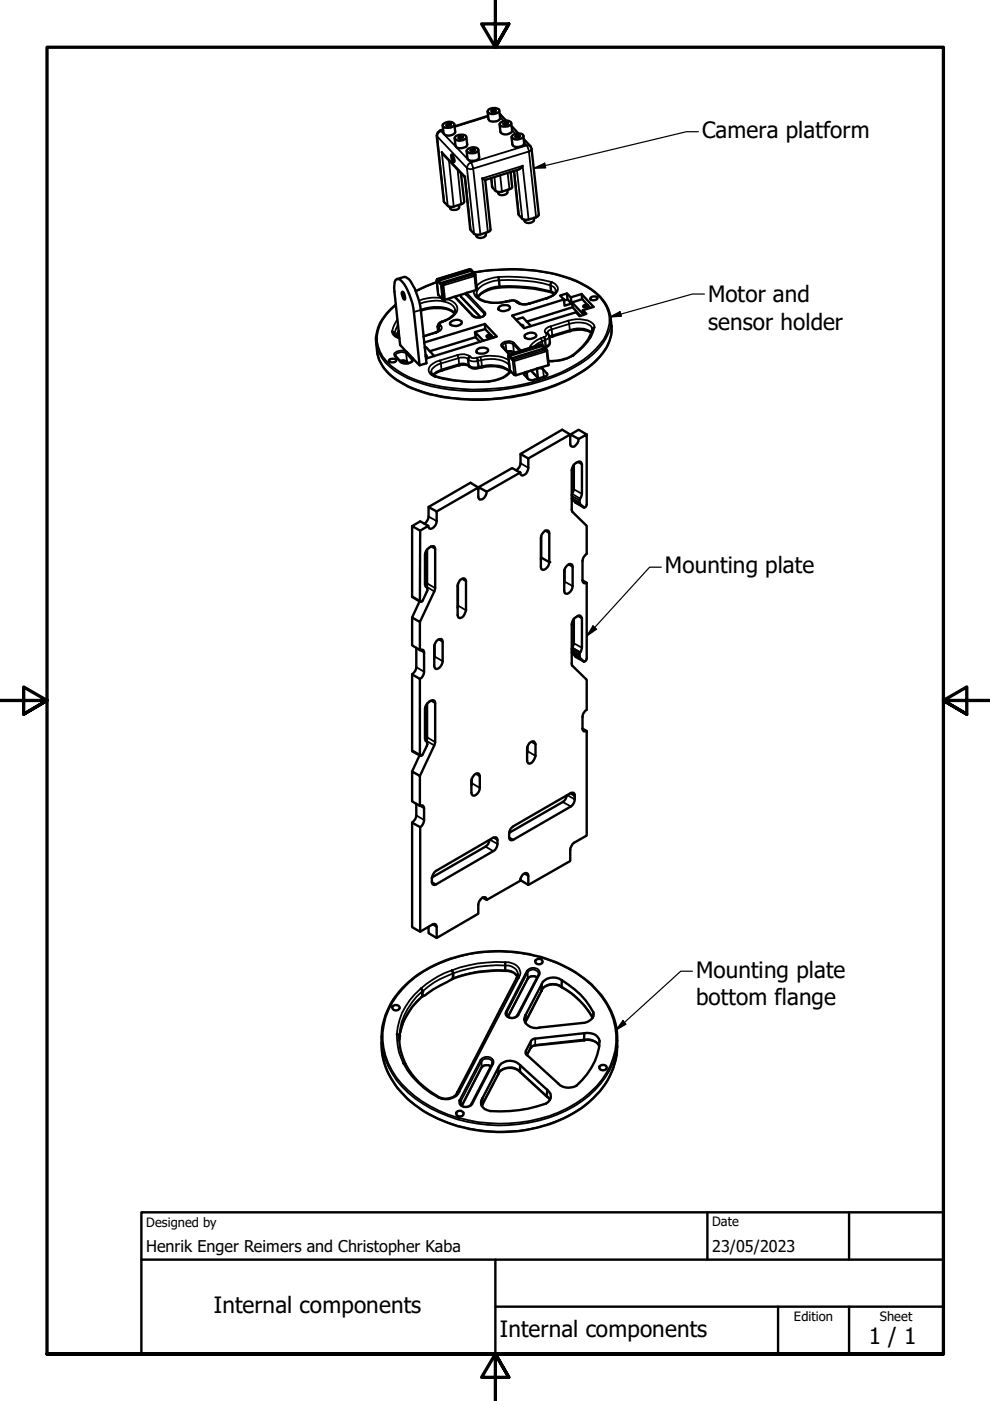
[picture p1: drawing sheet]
<svg xmlns="http://www.w3.org/2000/svg" width="210mm" height="297mm" viewBox="0 0 210 297" stroke-linecap="round" stroke-linejoin="round" font-family="sans-serif">
<!-- layer: Visible (ISO) -->
<g fill="none" stroke="#000" stroke-width=".51">
<path d="M92.6 28.8l1.5 13.9a2.5 2.5 0 0 0 1.3 1.2 5.8 5.8 0 0 0 2.7-.7l.3-.5-.7-5.9M93.3 27.7a.98 .98 0 0 0-.6 1.1M93.7 32.2l.2 .4 4.7 5M93.9 26.3a1.68 1.68 0 0 1 2.4 0 1.53 1.53 0 0 1-2.3 .5zM93.9 27.5l-.6 .2M94.7 26.3l.4-.1 .5 .1v.2l-.7 .2h-.3zM95.8 32.8h.1l.4 1 .1 .3-.2 .3-.4-.7-.2-.7zM96.3 26.3l.2 1.7a1.54 1.54 0 0 1-2.5 .2l-.1-1.6M96.7 28.8l.5-.2a2.06 2.06 0 0 1 1.6 .2l.1 .3a1.54 1.54 0 0 1-2.5 .2zM97.3 29l.6-.1 .2 .3a.56 .56 0 0 1-.9 0zM98.6 37.6l1.1 11a1.77 1.77 0 0 0 1.4 1.2 5.8 5.8 0 0 0 2.7-.7l.2-.4-1.1-10.6M98.6 37.5v.1"/>
<path d="M98.9 29.1l.2 1.6a1.65 1.65 0 0 1-2.4 .5l-.3-1.9M99.3 31.5a1.51 1.51 0 0 1 2.1 .2 1.54 1.54 0 0 1-2.5 .3zM99.7 31.9a.63 .63 0 0 1 1 0 .63 .63 0 0 1-1 0zM101.4 31.7l.2 1.6a1.58 1.58 0 0 1-2.5 .3l-.2-1.6M102.2 37.8l.7 .3M103.5 24.6l-7.1 2.2M103.7 23.2a2.24 2.24 0 0 1 2.1 0l.1 .2a1.54 1.54 0 0 1-2.5 .3zM104.3 23.4l.6-.1 .2 .2a.56 .56 0 0 1-1 0zM105.9 23.4l.1 1.6a1.53 1.53 0 0 1-2.3 .5l-.3-1.8M106 24.2l.2 .2M106 26.1a1.79 1.79 0 0 1 2.3-.2l.1 .2a1.59 1.59 0 0 1-2.4 .5l-.1-.3zM106.1 24.3l1.2 1.3"/>
<path d="M106.7 26.2a.6 .6 0 0 1 1 .1l-.8 .2zM108.3 36.4l.3 3.2-.3 .4a5.8 5.8 0 0 1-2.6 .7l-.6-.2-.7-.8-.3-1.9M108.4 26.1l.2 1.6a1.53 1.53 0 0 1-2.5 .3l-.2-1.7M108.5 26.8l1.4 1.5M108.6 28.8a1.68 1.68 0 0 1 2.4 0 1.6 1.6 0 0 1-2.5 .3zM109.2 28.9a.63 .63 0 0 1 1 0 .63 .63 0 0 1-1 0zM110.8 35.2l-.2 .3-.6 .4-7.1 2.2M111 28.8l.1 1.6a1.53 1.53 0 0 1-2.5 .3l-.1-1.6M111.1 29.5l1.4 1.5M112.4 31l.3 .6 1.5 14.1a3.5 3.5 0 0 1-2.5 .9h-.4a1.77 1.77 0 0 1-1.4-1.1l-.9-9.3M84.2 59.2l1.5-.5a2.2 2.2 0 0 1 1.8 1.7l.4 .8 1.2 3.6 1.3 12.2-1.4 .5-4.2-4.4-1.2-11.3a4.8 4.8 0 0 1 .3-2.4l.2-.2a1.53 1.53 0 0 1 1.6 1l1.1 2.3 .8 2.8 1.4 12.2M92.6 59.8l-4.5 1.9"/>
<path d="M92.7 59.2l-.1 .2 .3 3.1a1.74 1.74 0 0 0 1.3 1l2.3-.6 3.9 4.1a1.93 1.93 0 0 0 2.3-.3M93 59.5l6.9-2.1 .6 .5-7 2.2zM97.4 43.4l-.1 .6a1.24 1.24 0 0 1-1.9 .2l-.1-.4M99.8 57.1h-.3l-6.8 2.1M99.8 57.1l1 1.1 .2 3.2-2.1 .7-.2 .3-.2-.1-1.7 .5-.2 .2M100 57.4l.1 .6M100.4 57.8a42 42 0 0 1 21.6 1.7 12.7 12.7 0 0 1 6.9 5.9 9.6 9.6 0 0 1-2.7 11.3 32.9 32.9 0 0 1-16.4 7.2 42.8 42.8 0 0 1-20.6-.9 15 15 0 0 1-8.2-5.5 10 10 0 0 1-.9-7.9 11.6 11.6 0 0 1 3.8-5M103.1 49.3a1.18 1.18 0 0 1-.8 1.1 1.18 1.18 0 0 1-1.3-.3l-.1-.3M105.7 58.7l.2 2.2M107.6 40.2v.6a1.13 1.13 0 0 1-1.1 .6 1.13 1.13 0 0 1-1-.7M113.2 46.2v.5a1.18 1.18 0 0 1-2.1-.1M117 59.8l-.3 .7 .1 1.3 .2 .2"/>
<path d="M82.5 76.2l.3-.1a1.08 1.08 0 0 1 1.2 .2v.2a1.14 1.14 0 0 1-1.6 0zM83.1 70.3l.4 .1 .2 .4M83.6 70.8l.3 .4 .7 .5M83.8 75.4l1.3 1.4a1.85 1.85 0 0 0 2.3-.4M84.5 70.2l-.5 1.1M84.9 76.6a1.4 1.4 0 0 1 1.7 .4M85.2 62l.1-.2 .2 .2 .3 .5 .1 .7-.1 .3-.3-.3zM89.2 65.9a8.7 8.7 0 0 1 6.7 .2l.5 .4M89.9 72.6l12.9-3.9 2.5 2.7-14.7 4.5-.4-.3M90 73.7l.4-.1 1.7 1.9M90.2 75.2l.2 .1v.3M92.4 79.8l-.2 .1"/>
<path d="M93.2 69.9l-.8 .6-2.6 .8M93.7 68.2a1.1 1.1 0 0 0-.9 1.1l.1 .9M93.7 68.2h.2M95.5 68.3a1.68 1.68 0 0 1 2.4 0 1.27 1.27 0 0 1-1.7 .8l-.7-.3-.1-.2zM96.5 65.8a2.66 2.66 0 0 1-2.1 2.1l-.7 .3M97.7 62.5v.4l4.2 4.3M100.8 71.5l-.1-1.1 1.8 1.8M100.8 71.5l-9.7 3M100.8 71.5l1 1M101 62.4a2.58 2.58 0 0 0 2.4 1.6 9.7 9.7 0 0 0 4.6-.2M101.1 75.9l.2 .4 .1 1.7M101.3 74a1.61 1.61 0 0 1 2.2 .2 1.6 1.6 0 0 1-2.5 .3z"/>
<path d="M101.4 78a2.31 2.31 0 0 1-2.3-.5l-.5-.2-1.3 .2-4.3 1.3-1.1 .8M101.4 78a7.6 7.6 0 0 1 6.7 .8M102.8 68.7l.1 1.1-2.2 .6M102.9 69.8l1.7 1.8M103.2 71.2a.69 .69 0 0 1 1 0l-.1 .2a.67 .67 0 0 1-1-.1zM106 64.9l.4-.1a1.58 1.58 0 0 1 1.7 .4 1.07 1.07 0 0 1-1.2 .8 1.33 1.33 0 0 1-1.3-.5zM106.5 73.4l1.5 1.7M107.6 74.6a1.38 1.38 0 0 1 1.4 .2M107.8 75.5l.3 3 .9 1 .4 .1 1.9-.6M107.9 75.2l-.1 .3M108 63.8l.1 .1M108 75.1l-.1 .1"/>
<path d="M108.1 75.5l6.9-2.2 .5 .5-6.9 2.1zM108.2 78.6l-.2 .4a8 8 0 0 1-6 1.9 29 29 0 0 1-10.1-1.3l-.3-.2-.2-.5M109.4 67.7l1.5-.4 1.7 1.8M110.4 68.9l.5 .1v.3M111.3 71a1.69 1.69 0 0 1 2.4 .1 1.55 1.55 0 0 1-2.5 .2zM111.6 78.9h.1M111.8 78.9v1.3M112.6 78.6l1.5 1.6M113.7 78.2l.2 .1v-.1l.1 1.9 .3 .1M114.2 78l.9 .3 .9 .9v.4l-.6 .3-2.5 .7-.9-.2-.9-1 .2-.4M114.2 78l-2.9 1M114.6 73.1l-6.6 2"/>
<path d="M114.7 73.1l.3 .1 1 1.1M115.1 73.3v.6M115.3 71.5l.3 .4v1.7M115.6 73.6l-.1 .1M116 74.3l.3 3.1-2.1 .6M116.1 70.6l.1 .3M116.2 70.8a2.78 2.78 0 0 1 .4 2 1.21 1.21 0 0 1-1 .8M117.5 62.3a29.8 29.8 0 0 0-13.1-1.1l-1.4 .5a3.1 3.1 0 0 0-1.7 1.3M117.9 61.6a2.33 2.33 0 0 1-2.1 1.6l-3.7 1.2a2.58 2.58 0 0 1-2.7-.6l-.4-.1-1 .1M119.6 63.5l-11 3.4 2.5 2.7 11-3.4 .8 .8 1.4-.5-.7-.7M119.6 63.7l.7-.2 .9 .9M120.2 62.2l.1 1.3"/>
<path d="M121 63l.2 1.4-1.5 .4-.1-1.3M121 63l-.8-.8-1.5 .5 .9 .8M121.3 64.1l.1 1 1.7 1.9M121.3 75.4h.2M121.4 65.1l-9.7 3.1M123.3 62.3l.1 1.1 1.8 1.9M123.3 62.3l-2.3 .7M123.3 62.3l2.6 2.8-2.3 .7M123.4 63.4l-2.1 .7 2.3 2.5M123.6 65.8l.1 1M123.7 64.8l.8-.2 .2 .3-.1 .2a.76 .76 0 0 1-1-.1zM125.2 63.1a.86 .86 0 0 1 1.5 .2 .94 .94 0 0 1-1.5 0z"/>
<path d="M125.4 70.5a5.6 5.6 0 0 0-4.6-.3l-4.3 1.4M126 69.4l-.2 .1a10.5 10.5 0 0 1-6.2 6.6l-1.3 .3-2 .1M103.4 80.9h.1M110.4 96.3v1.9a2.07 2.07 0 0 1-.9 1.5M112 97.2l8.9-5.1-1.7-1-8.8 5.2 1.6 .9a3.6 3.6 0 0 1-.5 3.2l-.7 .4-.4-.2-.1-.4M120.9 92.1v2l.3 .6a.98 .98 0 0 0 1.2-.7l.3-.9M121 92.1l-.1 .5M121.7 98.5v5.2l-.5 1.3M124.4 92.1l-1.7-1-1.7 1 1.7 1 1.7-1v14.9l-.4 .6-1.1-.9v-.6l.5-1.4v-6.2l-.3-.6a1.82 1.82 0 0 0-1.9 1.8v8.6l3.2 3.2v5.9a2.07 2.07 0 0 0-.9 1.5v4.1M87.4 111.6v14.9l1.8 1.1M89.1 112.5l1.7-1-1.7-1-1.7 1.1 1.7 .9-.1 14.9 .3 .2 .2-.1 1.1-2.3v-.6l-.4-.4-.1-.3v-6.2a1.96 1.96 0 0 1 1.9-1.9l.3 .6v8.3l-.2 .7-3.1 6.5-1.6-1 1.6-3.4M90.6 116.5v7.6l-.2 .3"/>
<path d="M90.9 107.5a3.5 3.5 0 0 1-.6 3.3l-.3 .2M92.6 108.4l8.8-5-1.6-1.1-8.9 5.2 1.7 .9v2.1a1.5 1.5 0 0 1-1.5 1.6l-.3-.6M101.4 103.4v1.9l.3 .6a1.52 1.52 0 0 0 1.5-1.6M101.5 103.3l-.1 .4M101.5 103.3l7.1-4.1 1.7 1-7.1 4.1zM114.7 113.7v4.5l1.8 1v-6.1l-.3-.6a.98 .98 0 0 0-1.3 .7l-.2 .9v6.1l.2 .6a1.5 1.5 0 0 0 1.6-1.6M114.7 118.2v.4M120.2 119.9l.6-.3 .5 .2 .1 4.5a1.5 1.5 0 0 1-1.5 1.5l-.3-.5v-4.1l.3-.9zM121.2 105.7a5.4 5.4 0 0 0 2.6 1.9M87.4 130.9v5.9l1.6 1v-5.9M88.3 137.3v4.2a2.07 2.07 0 0 1-.9 1.5M89 137.8l.4-.1 .5 .3v4.4a1.82 1.82 0 0 1-.9 1.5"/>
<path d="M90.3 124.4l.2 .1M92.1 136.7v2.9M92.6 135.9l.7-.4h.3l.2 .2 .1 4.5a1.5 1.5 0 0 1-1.6 1.6l-.2-.6v-4.1zM97.1 123.8l-.1 5M97.5 123l.7-.4 .5 .3 .1 .3v6.2l-.1 .4a1.31 1.31 0 0 1-1.4 1.2l-.3-.6v-6.1zM119.7 120.8l-.1 2.9M121.2 138.4a5.4 5.4 0 0 0 2.6 1.9M121.3 137.4l-.1 .3M121.7 131.2v5.2l-.4 1 1.7 1M123 138.4l-.1 .5M123 138.4l.4-1.1v-6.2l-.3-.6a1.97 1.97 0 0 0-1.9 1.9v8.6l3.2 3.1v6.4a1.82 1.82 0 0 0-.9 1.5v2.5M123.5 123l.3 .6h.6"/>
<path d="M123.5 123l.9 .6v16a.63 .63 0 0 1-.6 .7l-.9-.9v-.5l-1.7-1.1M87.4 143l1.6 .9v16.1l.2 .3 .3-.2 1-1.9 .1-.4-.2-.7M87.4 143v16.2l1.8 1.1M90.4 157.1l-.3-.5v-6.3a1.97 1.97 0 0 1 1.9-1.8l.3 .6v8.2l-.2 .7-3.1 6.5M90.4 157.1h-.1h.2M90.6 149.1v7.6l-.2 .4M111.8 158.4v1.3M112.3 157.5l.7-.4 .2 .1 .3 .6v2.5l-.1 .3a1.44 1.44 0 0 1-1.4 1.2l-.2-.5v-2.5v-.4zM123.5 154.5l.3 .6 .6-.1M123.5 154.5l.9 .5v22.2l-2.7 1.5a2.29 2.29 0 0 0-.8 1.5v2.3l-8.9 5.1-1.6-1v-.3M87.4 174.4v22.2l1.7 .9 2.6-1.5 .6-.1 .3 .6v2.4M87.4 174.4l1.7 1v22.1"/>
<path d="M87.4 163.6l1.6 .9v6.4l-1.6-1zM88.3 170.4v2.5a2.07 2.07 0 0 1-.9 1.5M89 160.1l-1.6 3.5M89 170.9l.4-.2 .5 .4v2.7a1.97 1.97 0 0 1-.8 1.6M100 165.1l-.1 1.4M100.5 164.3l.7-.4 .3 .1 .2 .3v2.8a1.5 1.5 0 0 1-1.5 1.5l-.3-.5v-2.5l.3-.8zM103.8 178.1a2.04 2.04 0 0 1-.9 1.4l-11.3 6.5M120.2 168.6a2.04 2.04 0 0 1-.9 1.4l-11.4 6.6M121 168.2l.9 .5a2.28 2.28 0 0 1-.9 2.3l-12.2 7-.6 .1a2.3 2.3 0 0 1 .6-2.9l12.2-7.1a.53 .53 0 0 1 .6 0 .53 .53 0 0 1 .3 .6M92.2 184.8l12.4-7.2 .6-.1a2.3 2.3 0 0 1-.6 3l-12.1 7-.7 .1a2.39 2.39 0 0 1 .4-2.8zM103.2 190.8l-.3-.6a1.62 1.62 0 0 0-1.5 1.6v1.9l-8.8 5.2-1.7-1v-1.4M112 187.6v-1.9l-.2-.5a1.41 1.41 0 0 0-1.5 1.5l-7.1 4.1-.9-.5"/>
<path d="M83.2 213.4a.91 .91 0 0 1 .9-.3 .91 .91 0 0 1 .7 .6 .82 .82 0 0 1-1 .5 .82 .82 0 0 1-.6-.8zM84.1 219.3l.4 .1 .1 .9M84.6 219.9a14.2 14.2 0 0 0 7.4 12.1 3.3 3.3 0 0 0 4.8 0l.2-.4M86 208.8a28.5 28.5 0 0 1 20.2-7.1 29.7 29.7 0 0 1 19.2 7 16 16 0 0 1 5.4 14.2 16.2 16.2 0 0 1-5.8 10.7 30.3 30.3 0 0 1-23.1 6.2 27.6 27.6 0 0 1-16.2-7.6 15.6 15.6 0 0 1-4.7-13.4 16 16 0 0 1 5-10zM89.2 209.6l.3 .6M89.5 211.3a13.6 13.6 0 0 0-4.9 9.2M89.5 210.2v1M89.5 211.2v.1M89.9 211.1l-.4 .2M95.8 205.7l.3 .7M96 207.5l-.3 .2M96.1 206.4l-.2 1.1-1.1 .7a19.1 19.1 0 0 0-4.6 2.8l-.7 .2"/>
<path d="M96.1 206.4l-.1 1.1M107.1 204v1.9M107.1 205.9a2.58 2.58 0 0 1 2.6 1.2M107.1 205.9a27.1 27.1 0 0 0-11.1 1.6M109.5 207.4l-12.5 24.2M109.9 206.6l-.4 .8M110 207.3l-.5 .1M111.4 215.2v1.3l-.1 .3M113.5 203.6a.85 .85 0 0 1 .9-.3 .85 .85 0 0 1 .7 .6 .87 .87 0 0 1-.8 .6 .87 .87 0 0 1-.8-.6zM113.9 207.2a1.43 1.43 0 0 0-2 .3l-4.2 8.1M114.2 206.5l-4.5 8.8a1.31 1.31 0 0 1-2.3-.3M114.8 210.1a2.85 2.85 0 0 1 3.8-1.1 17.4 17.4 0 0 1 7.1 6.8"/>
<path d="M114.8 210.1l-3.4 6.5M114.9 208.6l-.1 1.5M114.9 208.6l-3.5 6.6M119.1 207.8a17.1 17.1 0 0 1 6.7 6.8M119.1 207.8a2.89 2.89 0 0 0-4.2 .8M119.1 207.8v1.5M123.9 219.1l-.1 1.5M125.8 214.6a1.92 1.92 0 0 1-1.8 2.2l-9.6 1.1a2.57 2.57 0 0 1-3.3-1.8l.3-.9M125.8 214.6v.9M85.5 225.5l.5 .1M93.2 232.7l-.2 .1M97 235.6a.84 .84 0 0 1 1.3 .6 .85 .85 0 0 1-.8 .5 .85 .85 0 0 1-.8-.6z"/>
<path d="M97.4 231.4l-.4 .2M97.4 233.3l.3 .2v.7M102.2 234.3v.1M102.3 232.8l-.1 1.5M104.1 226.1a1.52 1.52 0 0 0-2.1 .3l-4.1 8M104.4 225.3l-4.5 8.9a1.31 1.31 0 0 1-2.3-.3M105.7 226.4v1.3l-3.5 6.6M105.7 226.4l-3.4 6.4M110.3 227.3a3 3 0 0 0-4.7 .5M110.3 225.9a2.87 2.87 0 0 0-4.6 .5M110.3 225.9v1.4M110.3 227.3l5.7 5.3"/>
<path d="M110.3 225.9l5.7 5.2M112.8 220.5l.7-.3 10.4-1.1a2.64 2.64 0 0 1 3.2 1.6 13.2 13.2 0 0 1-5.4 9.7 3.1 3.1 0 0 1-3.3-.7l-6.5-5.9a.69 .69 0 0 1-.4-1zM116 232.6l.6 .6M116 231.1a1.65 1.65 0 0 1-.2 2.9 29.2 29.2 0 0 1-11.9 1.6 1.83 1.83 0 0 1-1.6-2.8M116 231.1v1.5M123.8 220.6l-10.7 1.1-.6 .5-.8 1.5M123.8 220.6a2.79 2.79 0 0 1 3.3 1.2M127.1 226.1a.86 .86 0 0 1 .9-.3 .86 .86 0 0 1 .7 .6 .87 .87 0 0 1-.8 .5 .87 .87 0 0 1-.8-.5z"/>
</g>
<!-- layer: Visible Narrow (ISO) -->
<g fill="none" stroke="#000" stroke-width=".38">
<path d="M92.6 28.8l.1 .1M92.7 28.9l1.5 13.9M92.7 28.9l6.3 6.7 1.5 14M93.3 27.7l.2 .1a1.1 1.1 0 0 0-.8 1.1M94 27.7l-.5 .1 6.3 6.7M95.2 34l1 9.8M97 36l.8 7.3M99.5 34.7l.3-.2 .5 1.2a1.22 1.22 0 0 1-1.3-.1zM103.5 24.7l-7.1 2.2M104.2 37.7l.2 2M104.8 37.5l.3 3M106 24.2l.1 .1"/>
<path d="M106 24.9l.7 .7M106 37.1l.4 3.5M107.6 36.6l.4 3.5M108.6 27.6l.7 .8M109 36.2l1 9.4M109.6 36.1l1.1 10.3M111.1 30.3l.5 .5-11.8 3.7M112.5 31l-.5-.2h-.4l.2 .2 .3 1.1 .4-.1 .2-.4M92.6 59.4l.3 3.1M92.6 59.8l-4.4 2M92.7 59.2h.1M92.8 59.2l-.2 .3 .9 .9"/>
<path d="M92.8 59.2l.3 .3M93.5 60l.2 .1M94.9 43.6l-1.2-11.4 4.9 5.3 1.2 11.3M99.6 57.1h.2M99.6 57.1l.3 .3M99.6 57.1l-6.8 2.1M100.3 57.9l.2 .1v.2M100.5 58.2l.1 .3M100.5 58.2l.2 .2M100.5 57.8a39.8 39.8 0 0 1 22 2 11 11 0 0 1 6.5 6.5 8.2 8.2 0 0 1-2.8 7.8 29.1 29.1 0 0 1-13 6.8 43.2 43.2 0 0 1-24.8-.3 15.5 15.5 0 0 1-7.2-5 7.1 7.1 0 0 1 .7-8.8l2-2.2M100.5 58.2l-6.6 2M100.6 58.5l.3 3"/>
<path d="M100.6 58.5l-6.6 2M100.7 58.4l-.1 .1M100.7 58.1l-.2-.1 .3 .3M100.7 58.4l.3 3M100.8 58.2v.1M100.8 58.3l.3 3M100.8 58.3l-.1 .1M112.1 46.5l-1.3-11.3-8.6 2.6 1.2 11.4M113.7 46.1l-1.6-14-11.8 3.6 1.6 14M83.7 75.5h.2M83.7 75.5l1.2 1.3M84.3 67.7a4.9 4.9 0 0 0-1.1 3 2.01 2.01 0 0 0 1.5 1"/>
<path d="M84.4 68.8l-.8 2M84.5 70.1l-.5 1.2M84.8 76.4a1.76 1.76 0 0 1 1.5 .2M84.9 76.8h.2M86.2 74.6a2.22 2.22 0 0 0-2.6 .4l.1 .5M86.3 74.7l-.2 .2a1.62 1.62 0 0 0-2.3 .5M86.3 76.6v.2M86.3 76.6l.3 .4M87.4 76.4l-1.3-1.5 .2 1.7M87.5 75.9l-.2 .3 .1 .4M87.6 76.1v.2a1.96 1.96 0 0 1-2.7 .5M89 64.4a7.9 7.9 0 0 1 6.6 .1l.8 .8 .1 .5"/>
<path d="M89.2 65.6a8.1 8.1 0 0 1 6.8 .4l.4 .4M89.2 65.7l-1.4 .5M92.4 70.5h.1M92.5 70.5l-2.7 .9M93.1 69.6l.1 .3M93.1 69.6l-.1-.1v.7M93.1 69.6v.5M93.2 76.4a3.2 3.2 0 0 0-2.3 1.9 1.63 1.63 0 0 0 1.3 1.6 29.6 29.6 0 0 0 13 .7 5.3 5.3 0 0 0 3.1-1.8M93.2 76.4l.3 .7M93.3 68.9l-.1 .1-.2 .5-.2-.2M93.3 68.9l.2 .2M93.5 77.1a2.39 2.39 0 0 0-2.1 1.8"/>
<path d="M93.5 69.1a.76 .76 0 0 1 .1 .8 .76 .76 0 0 1-.7 .4l-.4 .2M93.5 69.1l-.4 .5M93.5 60.4l.1 .1M93.5 60.4l.3 3M93.5 77.1l.1 1.2M93.5 63.2a9.3 9.3 0 0 0-4.7 .5M93.6 78.3l-.1 .3M93.6 78.3l-1.1 .6-.7 .6M93.6 60.5l.3 3M93.6 60.5l.3 .1M93.7 60.1l-.2 .3M93.7 60.1l-.1 .4"/>
<path d="M93.7 60.1l.2 .1M93.9 60.6l.3 2.9M93.9 60.2v.4M93.9 60.2l.1 .3M94 60.5l-.1 .1M94 60.5l.4 3M94.4 67.9h.2M94.6 67.9l-1.1 .5-.2 .2v.3M94.8 63.4a2.16 2.16 0 0 1 2 2.9 4.4 4.4 0 0 1-2.2 1.6M96.3 62.9l3.9 4.1M97 75.3l.5-.1a2.61 2.61 0 0 1 2.1 .4M97 75.3l.2 .6"/>
<path d="M97 75.3l-3.8 1.1M97.2 75.9l.5-.1a1.74 1.74 0 0 1 1.5 .3M97.2 75.9l-3.7 1.2M97.2 75.9l.1 1.3M97.3 77.2v.3M97.3 77.2a2.34 2.34 0 0 1 2 .2M97.3 77.2l-3.7 1.1M97.7 62.9l4.2 4.3M98.6 62.3l4.1 4.4M98.9 62.1l3.9 4.1M99.2 76.1l.1 .1M99.2 76.1l.1 1.3"/>
<path d="M99.3 76.2l.3 .2a3.3 3.3 0 0 0 2.4 0M99.3 76.2l.1 1.4 .3 .1a3.3 3.3 0 0 0 2.5-.1M99.3 77.4l.3 .4M99.3 77.4l.1 .2M99.6 75.6l-.2 .1-.2 .4M99.6 75.6l.2 .1M99.8 75.7a1.9 1.9 0 0 0 2.1 0M99.8 75.7l-.5 .5M100.2 67h.2M100.5 61.6a1.9 1.9 0 0 0 1.5 2.1l.8 .3a9.4 9.4 0 0 0 4.5 0M101 60.6a8.4 8.4 0 0 1 6.7-1.9 36.5 36.5 0 0 1 9.3 1.1 1.48 1.48 0 0 1 1.3 1.3 1.48 1.48 0 0 1-1 1.6l-1.3 .6M101.9 75.7a9 9 0 0 1 6 .7"/>
<path d="M101.9 75.7l.1 .7M102 76.4a7 7 0 0 1 5.6 .7l.4 .4M102 67.2h.1M102 76.4l.2 1.2M102.2 77.6v.3M102.2 77.6a6.2 6.2 0 0 1 5.9 1.1M102.8 66.2l.1 .2a1.47 1.47 0 0 1-2.1 .9l-.6-.3M102.8 66.2l-.2 .3 .1 .4M106.4 73.5h.2M106.4 73.5l1.5 1.7M107.1 72.4l.3 2M107.3 63.9v.1"/>
<path d="M107.3 64a2.55 2.55 0 0 1 1.9-.1l.2 .1M107.4 74.5a1.76 1.76 0 0 1 1.6 .2M107.8 75.5v.1M107.8 75.6l.3 2.9M107.8 75.6l.9 .9M108 75.2l-.2 .2M108 75.2l-.2 .4M108 75.2l.1 .2M108 75.1h.1M108.1 75.1l-.2 .1M108.1 75.1l-.1 .1M108.6 75.9l.3 .3"/>
<path d="M108.7 76.5l.3 .1M108.7 76.5l.3 3M108.8 72.9a1.68 1.68 0 0 0-2.3 .5M108.8 72.9l1.4 1.5M108.8 72.9l.2 1.8M108.9 76.2l-.2 .3M108.9 76.2l.1 .4M109 72.7a2.19 2.19 0 0 0-2.8 .3l.2 .5M109 72.7l-.2 .2M109 72.7l1.5 1.6M109 74.7v.1M109 76.6l.4 3"/>
<path d="M109.4 64l.5 .1M109.4 64l.1 .1M109.5 64.1a3.1 3.1 0 0 0 2.7 .3M109.5 64.1l.5 .1M111.7 78.9v.1M112.1 64.4h.1M112.6 78.5l1.4 1.6M113.7 78.2l.2 .1M113.9 78.2v.1M114.6 73.1l.4 .2M114.6 73.1h.1M114.6 73.1l-6.5 2"/>
<path d="M114.6 71.7a4.1 4.1 0 0 0-2.3 2.1M114.6 71.7l.3 .7-1.7 1.1M114.9 73.1l.1 .1M115.1 78.3l.2 1.6M115.4 73.8l.4 .4M115.7 70.6l.4 .1M115.7 70.6l.1 .1M115.8 74.2l.1 .3M115.8 74.2h.2M115.8 74.2l-6.9 2M115.8 70.7v.5l-.2 .2-1 .3M115.8 70.7l.4 .1"/>
<path d="M115.8 63.2l.2 .1M115.9 74.5l.3 3M115.9 74.5l-6.9 2.1M116 79.2v.3M116 63.3l-3.8 1.1M116 74.3l-.1 .2M116.5 71.3a.98 .98 0 0 1-.9 .8l-.7 .3 .2 .8M116.6 72.6a1.19 1.19 0 0 1-1.2 .9M116.7 69.2a.96 .96 0 0 0-.9 .4 .96 .96 0 0 0-.1 1M116.7 69.2l.3 .6M117 69.8a.87 .87 0 0 0-.9 .8M117 69.8l.1 1.3"/>
<path d="M117.1 71.1l-.1 .3M117.1 71.1l-.6 .3M117.6 62.2l-.3-.2a29.5 29.5 0 0 0-13.2-1 5.3 5.3 0 0 0-2.8 2M117.9 61.6a1.37 1.37 0 0 0-1.2-1.1 33.3 33.3 0 0 0-11.9-1 6.7 6.7 0 0 0-3.5 1.9l-.3 1M120.5 68a6.1 6.1 0 0 1 5.2 .6l.3 .3a6.2 6.2 0 0 1-2.3 4.6 8.7 8.7 0 0 1-7.4 3.1M120.5 68l.1 .7M120.5 68l-3.8 1.2M120.6 68.7a5.5 5.5 0 0 1 4.6 .4l.4 .7M120.6 68.7l-3.6 1.1M120.6 68.7l.2 1.3M120.8 70v.2M120.8 70a4.9 4.9 0 0 1 4.6 .5"/>
<path d="M120.8 70l-3.7 1.1M129.5 67.4a8.6 8.6 0 0 1-2.7 6.6 28.1 28.1 0 0 1-12.4 6.9 44.7 44.7 0 0 1-24.7 .5 16.5 16.5 0 0 1-8.7-5.5l-1.1-2.1-.1-1.1M129.7 69.1a8.6 8.6 0 0 1-2.7 6.6 28.1 28.1 0 0 1-12.4 7 44.7 44.7 0 0 1-24.7 .4 14.5 14.5 0 0 1-9.4-6.5l-.4-1-.2-1.2M110.4 98.2l1.6 1M114 80.1l.1 .1M122.5 98l.9 .5M90.9 109.5l1.7 1M91.4 115.9l.9 .5M115.6 112.5l.9 .6M120.5 119.7l.9 .5M121.2 105.6l1.7 .9M121.2 105.1l1.7 1"/>
<path d="M121.3 105.8l1.6 1M121.3 104.7l1.7 1M121.7 103.7l1.7 1M122 106.6l1.8 1M87.4 126.4l1.6 1M89 137.8l.9 .6M90.3 124.4l.1 .1M90.4 124.4l1.7 1M90.6 123.7l1.7 1M92.1 139.2l1.8 1M93 135.6l.9 .5M97.1 128.4l1.7 1"/>
<path d="M97.9 122.7l.9 .5M119.7 123.3l1.7 1M121.2 138.2l1.7 1M121.3 138.4l1.6 1M121.3 137.3l1.7 1.1M121.7 136.4l1.7 .9M122 139.2l1.8 1.1M122.5 130.6l.9 .5M87.4 159.1l1.6 .9M88.3 141.5l1.6 .9M90.3 157.1h.1M90.4 157.1l1.7 .9"/>
<path d="M90.6 156.3l1.7 1M91.4 148.6l.9 .5M111.8 159.2l1.7 1.1M112.6 157.3l.9 .5M88.3 172.9l1.6 .9M89 170.9l.9 .5M100 166l1.7 1.1M100.8 164.1l.9 .5M102.9 179.5l1.7 1M103.9 178l1.6 .9M104.6 177.6l.9 .5M107.9 177.5l.9 .5"/>
<path d="M119.3 170l1.7 1M120.3 168.6l1.6 .9M91.6 187l.9 .5M91.7 196l.9 .5M111.1 185.2l.9 .5M80.9 219.8a17 17 0 0 0 8.7 14.2 31.6 31.6 0 0 0 33.8-.5 17 17 0 0 0 7.3-11.3l.2-1.6M84.1 219.3a13.3 13.3 0 0 0 1.4 6.2M84.1 219.3l.5 .3M86.6 208.4a29.3 29.3 0 0 1 21.7-6.5 27.2 27.2 0 0 1 18.3 8.3 14.4 14.4 0 0 1-.1 20.1 26.8 26.8 0 0 1-18.6 7.9 29.5 29.5 0 0 1-21.4-7.1 14.5 14.5 0 0 1-2.3-20zM89.2 209.6a14 14 0 0 0-5.1 9.7M89.2 209.6l.3 .6a13.5 13.5 0 0 0-4.9 9.7M89.5 211.2a13.7 13.7 0 0 0-4.9 9.3"/>
<path d="M95.8 205.7a18.8 18.8 0 0 0-6.6 3.9M95.8 205.7l.3 .7M95.8 205.7a27.9 27.9 0 0 1 12-1.7 2.42 2.42 0 0 1 2.4 2.8l-12.8 24.6a3.2 3.2 0 0 1-3.7 1.6 17.2 17.2 0 0 1-8.2-7.5l.5 .1M96.1 206.4a19.5 19.5 0 0 0-6.5 3.8M96.1 206.4a27.6 27.6 0 0 1 11.7-1.7 2.34 2.34 0 0 1 2.1 1.9M107.3 214.5a1.16 1.16 0 0 0 .3 1.2 1.16 1.16 0 0 0 1.2 .2l.9-.3 .2-.3M107.3 214.5l.1 .2M107.4 214.7v.3M107.4 214.7v.6M109.7 207.1a2.56 2.56 0 0 0-2.6-1.4 27.1 27.1 0 0 0-11.1 1.7M109.9 215.3h-.2M111.7 205.9a1.58 1.58 0 0 1 1.5-.7 1.58 1.58 0 0 1 1.3 1.1l-.1 .4"/>
<path d="M111.7 205.9l.2 .2M111.7 205.9l-4.4 8.6M111.9 206.1a1.31 1.31 0 0 1 1.3-.5 1.31 1.31 0 0 1 1 .9M111.9 206.1v1.4M111.9 206.1l-4.5 8.6M113.9 207.2a1.6 1.6 0 0 0-2 .2l-4.2 8.2M114.4 206.7h-.2M114.4 206.7l-4.5 8.6M125.7 215.8a16.5 16.5 0 0 0-7.8-7.2 2.6 2.6 0 0 0-3.1 1.4l-3.5 6.7M80.9 221.1a16.2 16.2 0 0 0 7 13.1 31.2 31.2 0 0 0 22 5.6 26.8 26.8 0 0 0 17.5-8.7 15.6 15.6 0 0 0 3.5-9.2M100.1 234.1l-.2 .1M101.9 224.8a1.54 1.54 0 0 1 1.5-.7 1.54 1.54 0 0 1 1.2 1.1v.3"/>
<path d="M101.9 224.8l-4.5 8.5a1.3 1.3 0 0 0 .6 1.3 1.3 1.3 0 0 0 1.4 0l.5-.2 .2-.3M101.9 224.8l.2 .2M102 226.4l-4.1 8M102.1 225v1.4a1.31 1.31 0 0 1 2-.3M102.1 225l-4.5 8.9M102.1 225a1.47 1.47 0 0 1 2.2 0l.1 .3M104.6 225.5l-.3 .1M104.6 225.5l-4.5 8.6M111.5 222.8v.6M112.5 222.2l-.8 1.5M112.6 220.7l-.1 1.4 .6-.4 .4-.2v.2M113.5 220.2v1.3l10.3-1.1a2.95 2.95 0 0 1 3.3 1.3"/>
<path d="M116.6 233.2l-6.4-6a3.1 3.1 0 0 0-4.3 .1l-3.8 7.1"/>
</g>
<!-- layer: Visible (ISO) -->
<g fill="#000">
<circle cx="92.4" cy="70.5" r=".25"/>
<circle cx="93.5" cy="78.6" r=".25"/>
<circle cx="97.3" cy="77.5" r=".25"/>
<circle cx="99.4" cy="77.6" r=".25"/>
<circle cx="100.4" cy="67" r=".25"/>
<circle cx="101.1" cy="61.3" r=".25"/>
<circle cx="106.6" cy="73.5" r=".25"/>
<circle cx="109" cy="74.8" r=".25"/>
<circle cx="110" cy="64.2" r=".25"/>
<circle cx="111.6" cy="78.9" r=".25"/>
<circle cx="112.1" cy="64.4" r=".25"/>
<circle cx="115.8" cy="63.2" r=".25"/>
<circle cx="117" cy="71.4" r=".25"/>
<circle cx="120.8" cy="70.2" r=".25"/>
<circle cx="116.5" cy="119.2" r=".25"/>
<circle cx="84.6" cy="219.6" r=".25"/>
<circle cx="89.5" cy="210.2" r=".25"/>
<circle cx="96.1" cy="206.4" r=".25"/>
</g>
<!-- layer: Visible Narrow (ISO) -->
<g fill="#000">
<circle cx="99.6" cy="57.1" r=".19"/>
<circle cx="114.6" cy="73.1" r=".19"/>
<circle cx="89.2" cy="209.6" r=".19"/>
<circle cx="89.5" cy="211.2" r=".19"/>
<circle cx="95.8" cy="205.7" r=".19"/>
<circle cx="85.5" cy="225.5" r=".19"/>
</g>
<!-- layer: Border (ISO) -->
<path d="M105 0v10l-2.9-4.9h5.8l-2.9 4.9 2.9-4.9M0 148.5h10l-5-2.8v5.7l5-2.9-5 2.9M210 148.5h-10l5-2.8v5.7l-5-2.9 5 2.9M10 287.1v-277.1h190v277.1h-190h190M107.9 292l-2.9-4.9 2.9 4.9h-5.8l2.9-4.9v9.9" fill="none" stroke="#000" stroke-width=".7"/>
<!-- layer: Title (ISO) -->
<path d="M30 257h170v30.1h-170zM150 257v10.1M180 257v10.1M30 267.1h170M105 277h95M105 267.1v20M165 277v10.1M180 277v10.1" fill="none" stroke="#000" stroke-width=".51"/>
<!-- layer: Symbol (ISO) -->
<path d="M113.2 35.7l2.3-1.1 .2 1zM148.1 27.9h-2.6l-32.3 7.8M129.2 67.2l2.2-1.1 .4 .9zM149.4 62.3h-2.6l-17.6 4.9M125.7 132.7l.8 .7-2.1 1.5zM140.2 120.3h-2.5l-13.3 14.6M132.1 216.4l.6 .8-2.1 1.2zM146.8 205.9h-2.5l-13.7 12.5" fill="none" stroke="#000" stroke-width=".25"/>
<g fill="#000">
<path d="M113.2 35.7l2.3-1.1 .2 1z" fill-rule="evenodd"/>
<path d="M129.2 67.2l2.2-1.1 .4 .9z" fill-rule="evenodd"/>
<path d="M125.7 132.7l.8 .7-2.1 1.5z" fill-rule="evenodd"/>
<path d="M132.1 216.4l.6 .8-2.1 1.2z" fill-rule="evenodd"/>
</g>
<g font-size="4.8">
<text x="148.8" y="29.3">Camera platform</text>
<text x="150.1" y="64.1">Motor and</text>
<text x="150.1" y="69.9">sensor holder</text>
<text x="141" y="121.6">Mounting plate</text>
<text x="147.6" y="207.2">Mounting plate</text>
<text x="147.6" y="213">bottom flange</text>
<text x="45.3" y="278.4">Internal components</text>
<text x="106" y="283.4">Internal components</text>
<text x="184.2" y="285">1 / 1</text>
</g>
<g font-size="3.4">
<text x="31" y="265.4">Henrik Enger Reimers and Christopher Kaba</text>
<text x="151" y="265.5">23/05/2023</text>
</g>
<g font-size="2.7">
<text x="31" y="260.1">Designed by</text>
<text x="151" y="260">Date</text>
<text x="168.3" y="280.1">Edition</text>
<text x="186.6" y="280.1">Sheet</text>
</g>
</svg>
